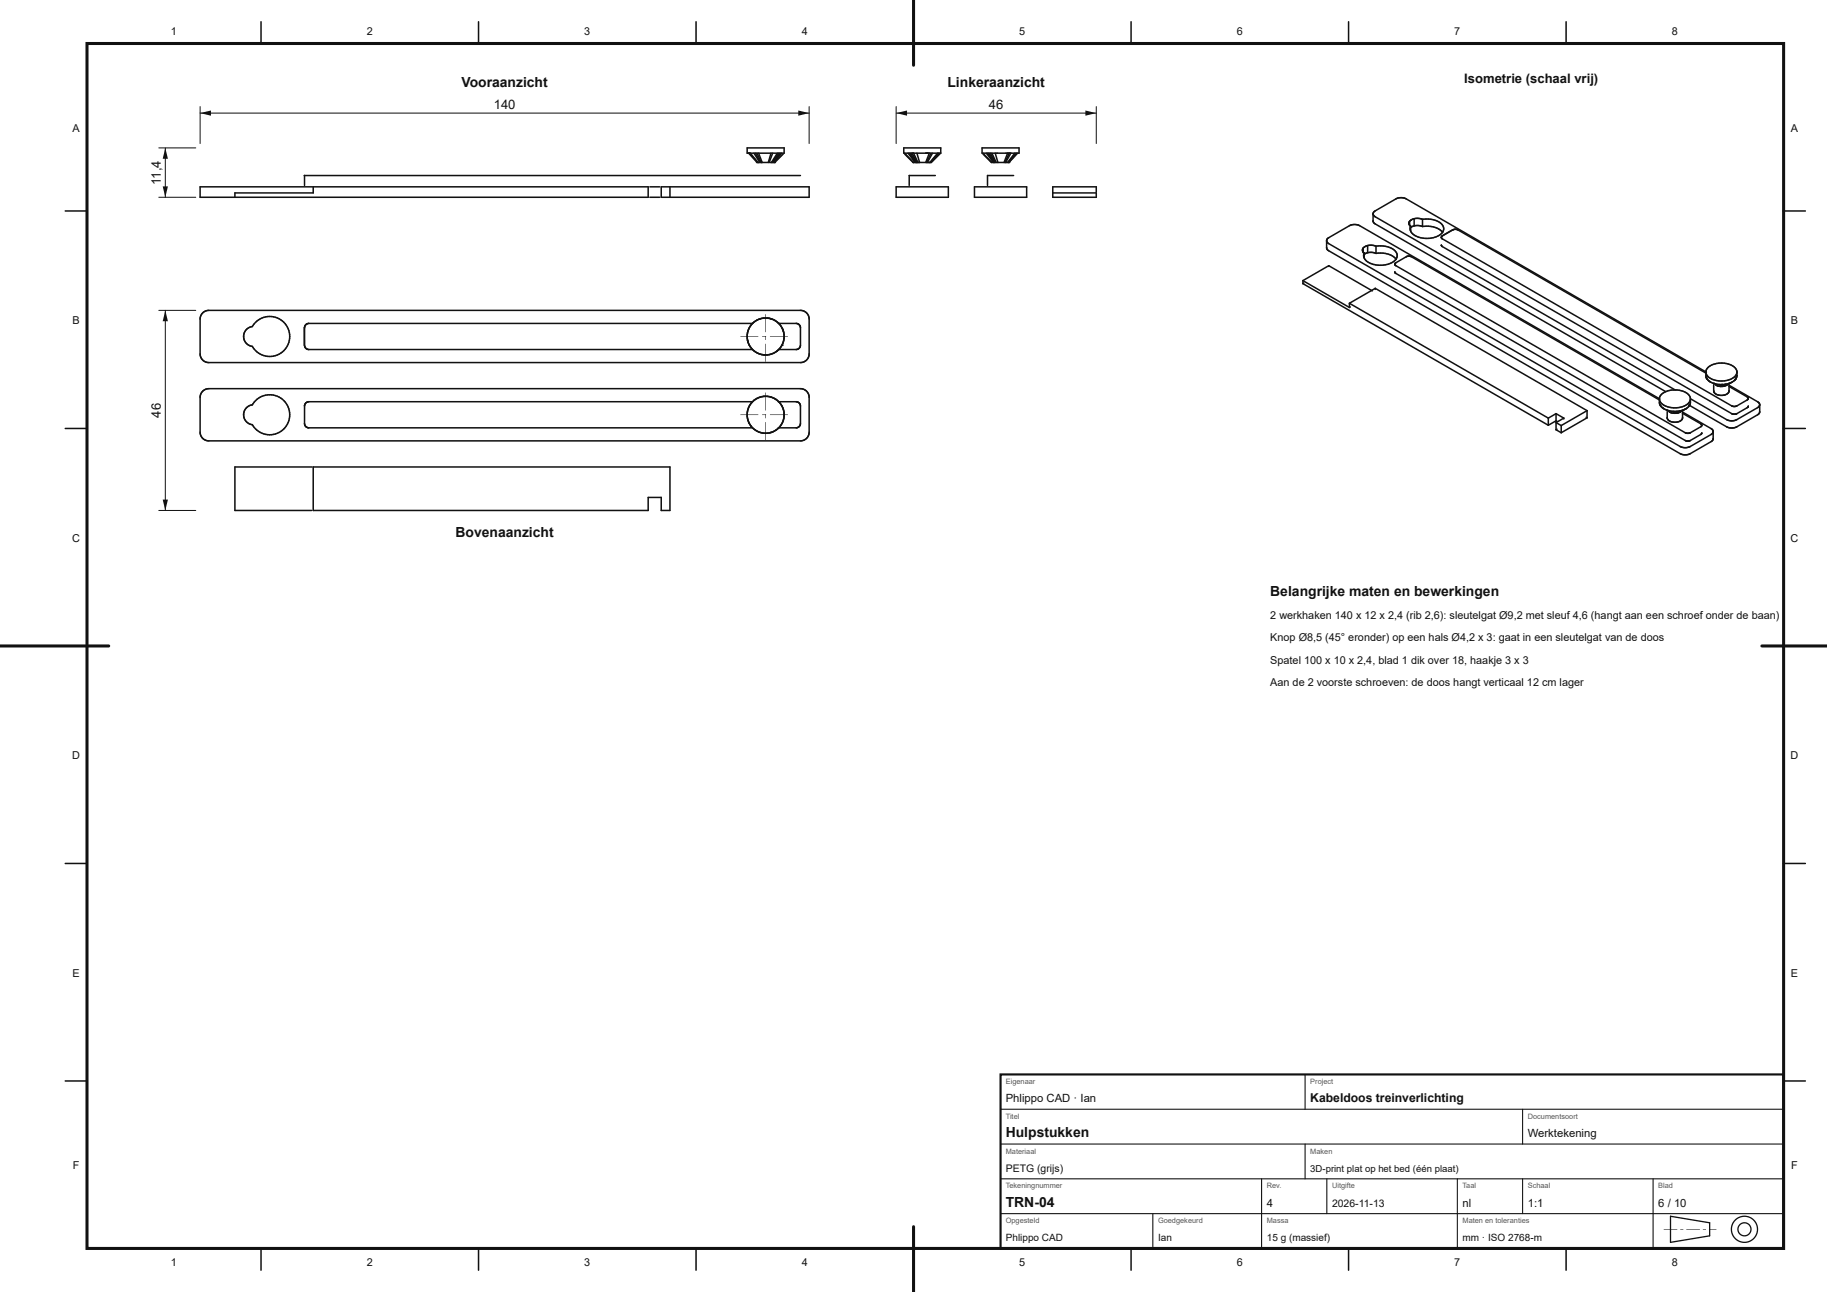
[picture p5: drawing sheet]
<svg xmlns="http://www.w3.org/2000/svg" width="420mm" height="297mm" viewBox="0 0 420 297" stroke-linecap="round" stroke-linejoin="round" font-family="sans-serif">
<path d="M171.7 35.2h8.5M171.7 34h8.5M172.1 35.2h.4M173.9 37.4h4.2M174.4 37.3l-.2 .1M175.2 37.3l-.2 .1M177.3 37.3l-.1 .1M46 45.4h103M46 43h103M69.9 40.4h114.1M152 45.4h34M152 43h34" fill="none" stroke="#111" stroke-width=".35"/>
<circle cx="178" cy="37.4" r=".17" fill="#111"/>
<g fill="none" stroke="#111" stroke-width=".35">
<path d="M171.7 34v1.2M171.9 35.2h.1M172.1 35.2l2 2.2M172.3 35.2l1.8 2.2M172.5 35.2l1.7 2.2M173.3 35.2l1.4 2.2M173.6 35.2l1.2 2.2M174 35.2l1 2.2M174.4 35.2l.8 2.2M174.5 37.3l-.1 .1M177.2 35.2l-.6 2.2M177.6 35.2l-.7 1.9"/>
<path d="M178.7 35.2l-1.4 2.2M179 35.2l-1.5 2.2M179.3 35.2l-1.7 2.2M179.5 35.2l-1.8 2.2M179.7 35.2l-1.9 2.2M180 35.4l-1.9 2M180.2 34v1.2M46 43v2.4M70 40.4v2.2M72 43v1.4h-18v1M149 43v2.4M149.4 45.4h2.2"/>
<path d="M149.4 43h2.2M152 43v2.4M154 43v2.4M186 43v2.4M46.4 72.1a1.98 1.98 0 0 1 1.6-.8h136a1.99 1.99 0 0 1 2 2v8a1.99 1.99 0 0 1-2 2h-136a1.99 1.99 0 0 1-2-2v-8l.1-.7zM56 77.3v.1M56.7 75.7l.3-.3a2.66 2.66 0 0 0 1.7-1.3 4.6 4.6 0 0 1 6.8 .3 4.6 4.6 0 0 1-.9 6.7 4.6 4.6 0 0 1-6.6-1.5 2.3 2.3 0 0 1-1.9-1.5 2.3 2.3 0 0 1 .6-2.4zM69.9 75.3l.1 4M171.8 78.2l.1 .4M171.9 78.6a4.2 4.2 0 0 0 3.3 2.9M171.9 78.6l.1 .2M172.2 79.3h.1"/>
<path d="M172.9 74.3h-102l-.6 .3-.3 .6v4.2l.3 .7 .6 .2h102M173 74.3h.1M174.9 73.3h-.1M176.6 73.2h.2M176.8 73.2a4.2 4.2 0 0 0-5 5M176.8 73.2l.5 .1M177 73.2l.2 .1M177.2 73.3l.2 .1M177.2 73.3l.8 .3 1 .7M178 73.6h.1M178.9 74.3h4.2l.6 .3 .3 .6v4.2l-.3 .7-.6 .2h-4.2M179 74.3l1 1.5"/>
<path d="M179 74.4h.1M179.7 79.4h.1M179.8 75.5l.3 .7M180 75.9a4.2 4.2 0 0 1-4.4 5.7M180.2 77.8v.1M46.4 90.1a1.98 1.98 0 0 1 1.6-.8h136a1.99 1.99 0 0 1 2 2v8a1.99 1.99 0 0 1-2 2h-136a1.99 1.99 0 0 1-2-2v-8l.1-.7zM56 95.3v.1M56.7 93.7l.3-.3a2.66 2.66 0 0 0 1.7-1.3 4.6 4.6 0 0 1 6.8 .3 4.6 4.6 0 0 1-.9 6.7 4.6 4.6 0 0 1-6.6-1.5 2.3 2.3 0 0 1-1.9-1.5 2.3 2.3 0 0 1 .6-2.4zM171.9 96.6a4.3 4.3 0 0 0 5.3 2.8M171.9 96.6l.1 .1M172.2 97.3h.1M172.6 98h.1"/>
<path d="M172.8 92.6h-.1M172.9 92.3h-102l-.6 .3-.3 .6v4.2l.3 .7 .6 .2h102M173.4 92h-.1M175.2 81.5h.1M175.2 81.5l.4 .1M175.6 81.6h.2M175.6 91.1h.1M177.2 91.3a4.2 4.2 0 0 1 3 3.6M177.2 99.4l-.2 .1M177.3 91.3a4.2 4.2 0 0 0-5.4 5.3M177.6 99.3h-.2M177.6 99.3l-.4 .1"/>
<path d="M178.6 80.7h.1M178.9 92.3h4.2l.6 .3 .3 .6v4.2l-.3 .7-.6 .2h-4.2M179 80.4h.1M179.8 93.4h.1M180.2 94.9a4.3 4.3 0 0 1-2.6 4.4M180.2 94.9v.2"/>
</g>
<circle cx="179.7" cy="79.4" r=".17" fill="#111"/>
<g fill="none" stroke="#111" stroke-width=".35">
<path d="M71.7 107.3h-17.7v10h17.6M72 107.3h82v10h-2v-3h-3v3h-77z"/>
<circle cx="176" cy="95.3" r="4.3"/>
</g>
<g fill="#111">
<path d="M170.2 95.3h4.1zM175.2 95.3h.9zM177 95.3h4.1z"/>
<path d="M176 97.1v4.1zM176 95.3v.9zM176 90.3v4.1z"/>
</g>
<circle cx="176" cy="77.3" r="4.3" fill="none" stroke="#111" stroke-width=".35"/>
<g fill="#111">
<path d="M170.2 77.3h4.1zM175.2 77.3h.9zM177 77.3h4.1z"/>
<path d="M176 79.1v4.1zM176 77.3v.9zM176 72.3v4.1z"/>
</g>
<g fill="none" stroke="#111" stroke-width=".35">
<path d="M207.7 34h8.5v1.2h-8.5zM207.9 35.2l2.1 2.2M208 35.4l1.9 2h4.2M208.7 35.2l1.7 2.2M209 35.2l1.6 2.1-1.3-2.1M210.8 35.2l.6 2.2h-.4l-1-2.2h-.4l1.2 2.2M212.8 35.2h.5M212.8 35.2h.8l-.8 2.2M213.8 37.3l-.2 .1M214 35.2l-1 2.2M214.4 35.2l-1.2 2.2 .1-.1M215.5 35.2l-1.8 2.2"/>
<path d="M215.7 35.2l-1.9 2.2M215.9 35.2l-2 2.2M216.2 35.2l-2.1 2.2M225.7 34h8.5v1.2h-8.5zM225.9 35.2l2.1 2.2M226 35.4l1.9 2h4.2M226.7 35.2l1.7 2.2M227 35.2l1.5 2.2M227.3 35.2l1.4 2.2M227.6 35.2l1.2 2.2M228 35.2l1 2.2M228.8 35.2l.6 2.2"/>
<path d="M229.2 35.2h.1M231.2 35.2h.1M232 35.2h.4l-1.2 2.2 .3-.1M232 35.2h-.4l-.8 2.2M232 35.2l-1 2.2M233.3 35.2l-1.7 2.2M233.5 35.2l-1.8 2.2M233.7 35.2l-1.9 2.2 2.1-2.2M206 43h12v2.4h-12zM215 40.4h-6v2.2M224 43h12v2.4h-12zM233 40.4h-6v2.2"/>
<path d="M242 44.4h10v1h-10zM252 44.1v-1.1h-10v1.3"/>
</g>
<path d="M46 24.5v8.5M46 26h140M186 24.5v8.5" fill="none" stroke="#111" stroke-width=".23"/>
<g fill="#111">
<path d="M46 26l2.5-.6v1.2z"/>
<path d="M183.5 25.4l2.5 .6-2.5 .6z"/>
</g>
<path d="M36.5 34h8.5M38 34v11.4M36.5 45.4h8.5" fill="none" stroke="#111" stroke-width=".23"/>
<g fill="#111">
<path d="M37.4 42.9h1.2l-.6 2.5z"/>
<path d="M38 34l.6 2.5h-1.2z"/>
</g>
<path d="M36.5 71.3h8.5M38 71.3v46M36.5 117.3h8.5" fill="none" stroke="#111" stroke-width=".23"/>
<g fill="#111">
<path d="M37.4 114.8h1.2l-.6 2.5z"/>
<path d="M38 71.3l.6 2.5h-1.2z"/>
</g>
<path d="M206 24.5v8.5M206 26h46M252 24.5v8.5" fill="none" stroke="#111" stroke-width=".23"/>
<g fill="#111">
<path d="M206 26l2.5-.6v1.2z"/>
<path d="M249.5 25.4l2.5 .6-2.5 .6z"/>
</g>
<g fill="none" stroke="#111" stroke-width=".35">
<path d="M304.9 55.4l.5 .6 80.9 46.7 1.1 .2 1-.2 5-2.9 .4-.6M313.3 57.2l-.1 .5 .4 .5M313.3 57.2v.6M313.3 57.1v.1M313.3 57.1v1M313.6 58.2v1M313.7 58.3h.1M314.4 56.5l-1.1 .6M314.4 56.5l.9-.1 1 .2M314.4 58.1l1.1-.1 .8 .3M314.4 58.1l-.8 .4M314.4 56.5v1.6"/>
<path d="M315.6 50.8l.5 .7 66.8 38.5M315.6 49.2l.5 .6 69 39.9M315.6 49.2l.4-.7 5-2.8 .9-.3 1.2 .3 69.1 39.9M315.6 49.2v1.6M315.6 50.8h.1M316.3 58.3a4.8 4.8 0 0 1 4.6 1.4M316.3 56.6a4.7 4.7 0 0 1 4.7 1.5 1.86 1.86 0 0 1-1.5 2.5 5.4 5.4 0 0 1-5.8-1l-.2-.6 .1-.8M316.3 56.6v1.7M323.3 59l-2.4 1.4a.35 .35 0 0 0-.3 .3 .35 .35 0 0 0 .3 .4l66.5 38.4h1l2.7-1.6M323.3 59l.6-.1 .5 .1 57 32.9M323.3 59h-.1M323.9 51v.6"/>
<path d="M323.9 51.6l.4 .4M324 50.9l-.1 .1M324 50.9v1M324.3 52v1M324.4 52.2l-.2 .1M324.4 52.2h.1M325.1 50.3l1.1-.1 .8 .2M325.1 50.3l-1.1 .6M325.1 51.9l-.7 .3M325.1 51.9l.9-.1 1 .3M325.1 50.3v1.6M327 52.1a4.9 4.9 0 0 1 4.6 1.4"/>
<path d="M327 50.4a4.5 4.5 0 0 1 4.8 1.7 2.1 2.1 0 0 1-2 2.5 5.1 5.1 0 0 1-5.5-1.4l-.2-.6 .2-.6M327 50.4v1.7M331.3 56.3l.3 .4 66.5 38.4h1l2.6-1.5M333.9 52.8l-2.4 1.4M334 52.8l-2.4 1.4-.3 .3 .1 .3 66.7 38.5 1 .1 2.6-1.5M334 52.8l.6-.1 .5 .2 57 32.8M334 52.8l-.1 .1M320.6 62.5l.2 .3 66.6 38.5h1l2.7-1.6M320.6 62.6l.1 .1M320.6 60.8l.1 .1M320.7 60.6h-.1M381.4 91.7l.1 1.2"/>
<path d="M381.5 92.9l.1 .2M381.5 92.9l.2 .1M381.6 91.7l-69.2-39.9-.9-.2-1.1 .2-5 2.8-.4 .4-.1 2.1 .5 .6 80.8 46.6 1 .3 1.1-.2 5.1-2.9 .4-.6v-1.7M381.6 93.1l.1 .2M381.6 93.1l.2 .1M381.7 93.3l.5 .5 1.1 .5M381.7 93.3l.2 .1M381.9 90.7a5 5 0 0 1 6.4 .2 1.68 1.68 0 0 1-1.3 2.5 4.8 4.8 0 0 1-5.4-1.1 1.29 1.29 0 0 1 .3-1.6zM383.2 94.6v1.4M383.2 96h.1M383.3 94.3l1.4 .3 .1 .4M383.3 94.3l.9 .6"/>
<path d="M383.7 94.7l.5 .2M384.2 94.9l.6 .1M384.6 94.6h.4M384.8 95h.2M385 94.6h.4l-.2 .4M385 94.6v.4M385.3 95h-.3M385.5 95h-.2M385.7 94.5l-.4 .1M385.7 94.9l-.2 .1M385.7 94.5l-.4 .5M385.8 94.9h.1"/>
<path d="M385.8 94.9h-.1M386 94.5h-.3M386 94.5l-.5 .5M386.2 94.7l-.4 .2M386.3 94.7h-.1M386.7 95l4.5 2.7M386.8 94.6v1.4a2.11 2.11 0 0 1-3 .8l-.6-.8M386.9 94.8l6.4 3.7 .5 .7M387 94.2l-1 .3M387 94.2l-.4 .2M387.5 94l-1.3 .7M387.5 94l-.5 .2"/>
<path d="M387.5 94l-.3 .1M387.8 93.8l-.3 .2M388.2 93.2l.2-.1-.1 .2M388.3 93.3l-.5 .5M388.3 93.3l-.2 .1M388.5 92.9l-.1 .3M388.5 92.9l-.2 .1M388.6 92.5l-.1 .4M388.7 91.7l8.2 4.8a2.59 2.59 0 0 0 2.4 0l4.8-2.9 .4-.6M391.1 99.7h.1M391.2 97.7h.1M391.2 97.9h-.1"/>
<path d="M391.2 97.7l-.1 .2M391.2 99.5l-.1 .2M392.1 86.5l.1 .3M392.2 86.8l.1 .1M392.2 86.8l.2 .1M392.3 86.9l.1 .2M392.3 86.9l.2 .2M392.4 87.1l.2 .2M392.4 87.1l.2 .1M392.5 87.3l.2 .2M392.5 84.5a4.9 4.9 0 0 1 6.6 .4 1.87 1.87 0 0 1-1.7 2.4 4.7 4.7 0 0 1-5.1-1.2 1.29 1.29 0 0 1 .2-1.6zM392.7 87.5h.1"/>
<path d="M392.7 87.5l.2 .2M392.9 87.7l1.1 .5M392.9 87.7h.2M393.9 89.9a2.11 2.11 0 0 0 3.3 .5l.3-.5M393.9 88.4v1.5M393.9 89.8v.1M394 88.2l1.3 .2 .2 .4M394 88.2l.9 .5M394.4 88.5l.5 .2M394.9 88.7l.3 .1M395.2 88.8h.1M395.2 88.8h.5"/>
<path d="M395.3 88.4h.7M396 88.4h-.4l.1 .4M396 88.8h.1M396 88.4l-.1 .4M396 88.8h-.3M396.4 88.4h-.4M396.4 88.4l-.4 .4M396.7 88.7l-.7 .1M396.7 88.3h-.1M396.7 88.3l-.3 .1M396.7 88.3l-.5 .5M396.9 88.5l-.2 .2"/>
<path d="M397 88.5h-.1M397.4 88.8l4.4 2.6M397.4 89.8l.1 .1M397.5 88.4v1.5M397.6 88.6l6.4 3.7 .5 .7M397.7 88.1l-1 .2M397.7 88.1l-.4 .1M398 87.9l-.3 .2M398.2 87.8l-1.3 .7M398.2 87.8l-.3 .2M398.7 87.5l-.5 .3M398.8 87.3l-.2 .2"/>
<path d="M399 87.1l-.2 .1M399 87.1l-.2 .3M399.1 86.9l-.1 .2M399.1 86.9l-.2 .2M399.1 86.9l-.1 .3M399.2 86.7l-.1 .3M399.2 86.8l-.2 .1M399.2 86.2l.1 .1M399.2 85.3v.2M399.3 86.3l-.1 .5M399.3 86.3v.1M401.8 93.6h-.1"/>
<path d="M401.8 91.8l-.1 .1M401.8 91.4h.1M401.8 91.4v.4M401.9 93.5l-.1 .1M401.9 93.4v.1M401.9 93.3v.1M404.5 93v1.8l-.3 .4-4.9 2.9-1.1 .3-1.3-.3-8.7-5"/>
</g>
<circle cx="382" cy="93.7" r=".17" fill="#111"/>
<path d="M388.6 91.7v.8M392.1 85.5v1.1M399.3 85.5v.8" fill="none" stroke="#111" stroke-width=".35"/>
<circle cx="393.9" cy="88.1" r=".17" fill="#111"/>
<g fill="none" stroke="#111" stroke-width=".35">
<path d="M60 5v5M110 5v5M160 5v5M210 5v5M260 5v5M310 5v5M360 5v5M15 48.5h5M410 48.5h5M299.5 65.2l56.4 32.6M299.5 64.5l10.7 6.2M299.5 64.5v.7"/>
<path d="M299.7 65.1l-.2 .1M305.4 61.1l-5.9 3.4M305.4 61.1v.2M305.4 61.1l10.1 5.8M310.2 69.7l45.7 26.4M310.2 69.7v1M310.4 70.6l-.2 .1M316.1 66.3l-5.9 3.4M316.1 66.3v.2M316.1 66.3l48.7 28.1M15 98.5h5M355.9 96.1v1.7"/>
<path d="M357.7 96.7l-1.8 1.1M357.7 98.8l1.2 .7M357.7 96.7l.2 .2M357.7 95.1l-1.8 1M357.7 97.1l1.2 .7M357.7 95.1l1.8 1M357.7 95.1v1.6M357.7 97.1v1.7M357.9 98.7l-.2 .1M358.9 97.8v1.7M359.5 96.1l-1.8 1M359.5 96.1v.2"/>
<path d="M364.6 95.9l.2 .1M364.8 96l-5.9 3.5M364.8 94.4v1.6M364.8 94.4l-5.9 3.4M410 98.5h5M15 148.5h5M410 148.5h5M15 198.5h5M410 198.5h5M15 248.5h5M410 248.5h5M60 287v5"/>
<path d="M110 287v5M160 287v5M210 287v5M260 287v5M310 287v5M360 287v5"/>
</g>
<path d="M20 10h390v277h-390z" fill="none" stroke="#111" stroke-width=".7" stroke-linecap="butt"/>
<path d="M210 0v15M0 148.5h25M405 148.5h14.9M210 282v15" fill="none" stroke="#111" stroke-width=".7"/>
<path d="M230 247h180v40h-180z" fill="none" stroke="#111" stroke-width=".5"/>
<g fill="none" stroke="#111" stroke-width=".25">
<path d="M230 255h180M300 247v8M350 255v8M230 279h180M230 271h180M230 263h180M265 279v8M290 271v16M300 263v8M305 271v8M335 271v16M350 271v8"/>
<path d="M380 271v16"/>
</g>
<path d="M384 279.6l9 1.5v3l-9 1.5z" fill="none" stroke="#111" stroke-width=".3"/>
<path d="M382.4 282.5l3.2 .1zM386.2 282.5l.8 .1zM387.6 282.5l3.2 .1zM391.4 282.5l.8 .1zM392.8 282.5l1.8 .1z" fill="#111"/>
<g fill="none" stroke="#111" stroke-width=".3">
<circle cx="401" cy="282.6" r="3"/>
<circle cx="401" cy="282.6" r="1.5"/>
</g>
<g font-size="3.2" fill="#111">
<text x="106.1" y="20">Vooraanzicht</text>
<text x="217.8" y="20">Linkeraanzicht</text>
<text x="104.7" y="123.3">Bovenaanzicht</text>
<text x="292" y="137">Belangrijke maten en bewerkingen</text>
<text x="231.2" y="261.4">Hulpstukken</text>
<text x="231.2" y="277.4">TRN-04</text>
</g>
<g font-size="3" fill="#111">
<text x="336.6" y="19">Isometrie (schaal vrij)</text>
<text x="113.5" y="25">140</text>
<text x="227.3" y="25">46</text>
<text x="37" y="42.5" transform="rotate(-90 37 42.5)">11,4</text>
<text x="37" y="96" transform="rotate(-90 37 96)">46</text>
</g>
<text font-size="2.8" fill="#111" x="301.2" y="253.4">Kabeldoos treinverlichting</text>
<g font-size="2.6" fill="#111">
<text x="231.2" y="253.4">Phlippo CAD · Ian</text>
<text x="351.2" y="261.4">Werktekening</text>
<text x="291.2" y="277.4">4</text>
<text x="336.2" y="277.4">nl</text>
<text x="351.2" y="277.4">1:1</text>
<text x="381.2" y="277.4">6 / 10</text>
</g>
<g font-size="2.5" fill="#111">
<text x="39.3" y="8">1</text>
<text x="84.3" y="8">2</text>
<text x="134.3" y="8">3</text>
<text x="184.3" y="8">4</text>
<text x="234.3" y="8">5</text>
<text x="284.3" y="8">6</text>
<text x="334.3" y="8">7</text>
<text x="384.3" y="8">8</text>
<text x="16.7" y="30.2">A</text>
<text x="411.7" y="30.2">A</text>
<text x="16.7" y="74.5">B</text>
<text x="411.7" y="74.5">B</text>
<text x="16.6" y="124.5">C</text>
<text x="411.6" y="124.5">C</text>
<text x="292" y="142.2">2 werkhaken 140 x 12 x 2,4 (rib 2,6): sleutelgat Ø9,2 met sleuf 4,6 (hangt aan een schroef onder de baan)</text>
<text x="292" y="147.4">Knop Ø8,5 (45° eronder) op een hals Ø4,2 x 3: gaat in een sleutelgat van de doos</text>
<text x="292" y="152.6">Spatel 100 x 10 x 2,4, blad 1 dik over 18, haakje 3 x 3</text>
<text x="292" y="157.8">Aan de 2 voorste schroeven: de doos hangt verticaal 12 cm lager</text>
<text x="16.6" y="174.5">D</text>
<text x="411.6" y="174.5">D</text>
<text x="16.7" y="224.5">E</text>
<text x="411.7" y="224.5">E</text>
<text x="16.7" y="268.7">F</text>
<text x="411.7" y="268.7">F</text>
<text x="39.3" y="291">1</text>
<text x="84.3" y="291">2</text>
<text x="134.3" y="291">3</text>
<text x="184.3" y="291">4</text>
<text x="234.3" y="291">5</text>
<text x="284.3" y="291">6</text>
<text x="334.3" y="291">7</text>
<text x="384.3" y="291">8</text>
</g>
<g font-size="2.4" fill="#111">
<text x="231.2" y="269.4">PETG (grijs)</text>
<text x="306.2" y="277.4">2026-11-13</text>
</g>
<g font-size="2.3" fill="#111">
<text x="231.2" y="285.4">Phlippo CAD</text>
<text x="266.2" y="285.4">Ian</text>
<text x="291.2" y="285.4">15 g (massief)</text>
<text x="336.2" y="285.4">mm · ISO 2768-m</text>
</g>
<text font-size="2.2" fill="#111" x="301.2" y="269.4">3D-print plat op het bed (één plaat)</text>
<g font-size="1.7" fill="#555">
<text x="231.2" y="249.2">Eigenaar</text>
<text x="301.2" y="249.2">Project</text>
<text x="231.2" y="257.2">Titel</text>
<text x="351.2" y="257.2">Documentsoort</text>
<text x="231.2" y="265.2">Materiaal</text>
<text x="301.2" y="265.2">Maken</text>
<text x="231.2" y="273.2">Tekeningnummer</text>
<text x="291.2" y="273.2">Rev.</text>
<text x="306.2" y="273.2">Uitgifte</text>
<text x="336.2" y="273.2">Taal</text>
<text x="351.2" y="273.2">Schaal</text>
<text x="381.2" y="273.2">Blad</text>
<text x="231.2" y="281.2">Opgesteld</text>
<text x="266.2" y="281.2">Goedgekeurd</text>
<text x="291.2" y="281.2">Massa</text>
<text x="336.2" y="281.2">Maten en toleranties</text>
</g>
</svg>
